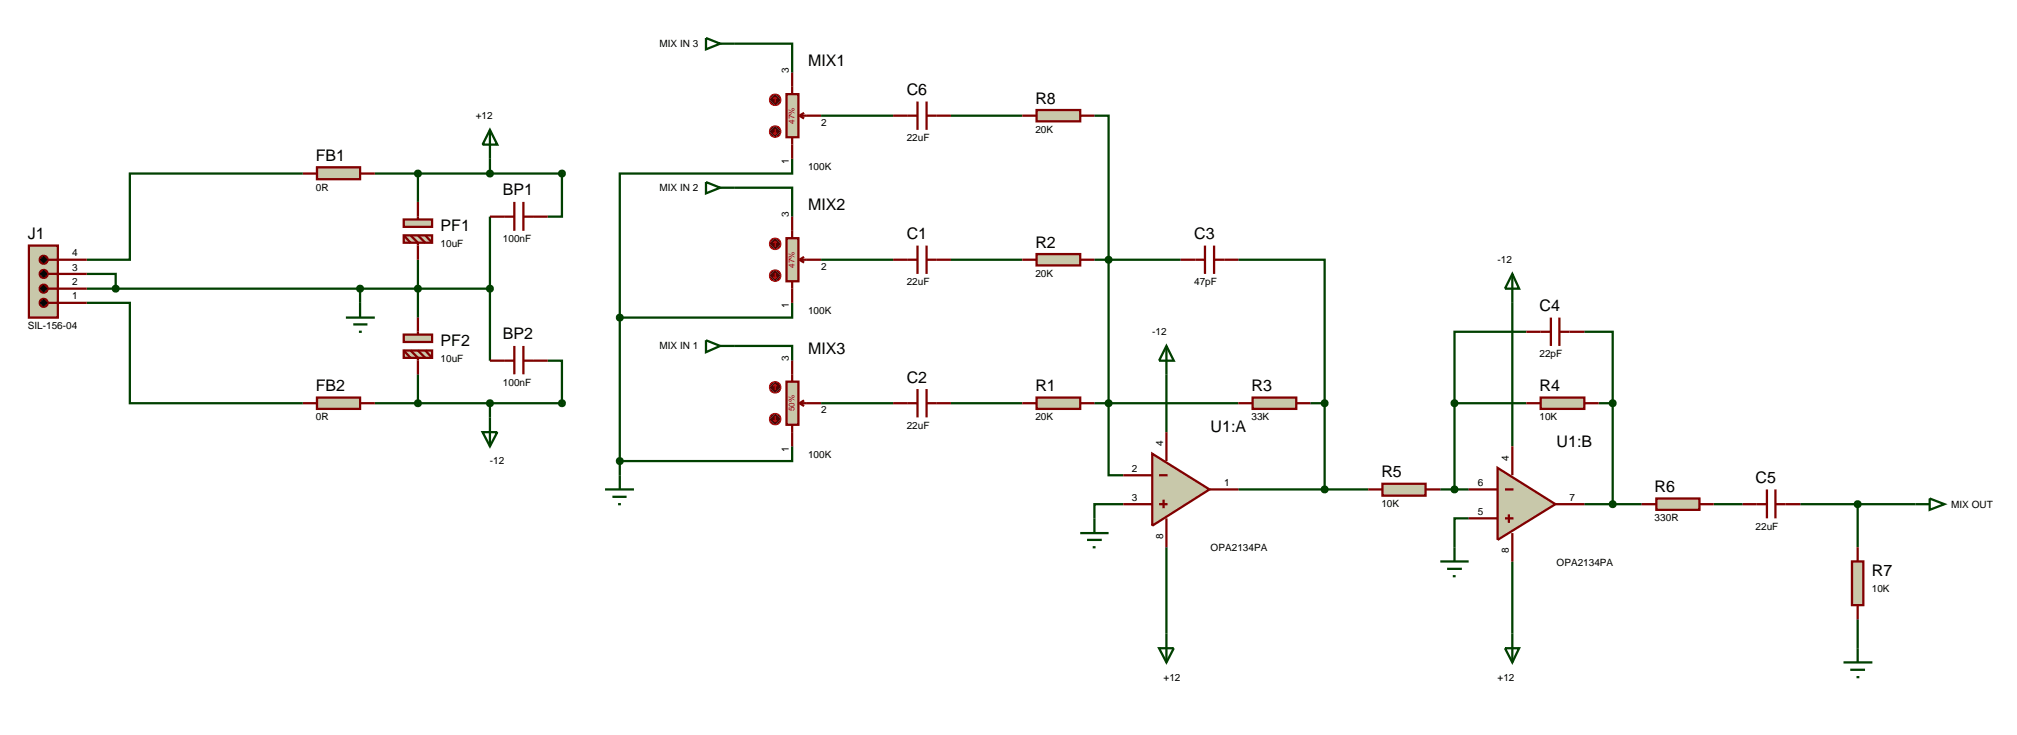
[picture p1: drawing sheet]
<svg xmlns="http://www.w3.org/2000/svg" width="356mm" height="130mm" viewBox="0 0 356 130" stroke-linecap="round" stroke-linejoin="round" font-family="sans-serif">
<g fill="none" stroke="#004000" stroke-width=".4">
<path d="M129.6 7.7h10.1v5.1M53.4 30.6h-30.5v15.2h-7.6M66.1 30.6h33v7.6h-2.5M73.7 30.6v5M86.4 22.9l1.3 2.6h-2.6zM86.4 22.9v7.7M86.4 38.2v25.4M129.6 33.1h10.1v5.1M139.7 28v2.6h-30.4v25.4M144.8 20.4h12.7M167.7 20.4h12.6M193 20.4h2.5v63.4h2.6"/>
<path d="M15.3 53.4h7.6v17.7h30.5M15.3 48.3h5.1v2.6M15.3 50.9h71.1M61 56h5.1M62.3 57.2h2.5M63.3 58.5h.5M63.5 50.9v5.1M73.7 45.8v10.2M109.3 56v27.8M139.7 53.4v2.6h-30.4M144.8 45.8h12.7M167.7 45.8h12.6"/>
<path d="M193 45.8h15.2M218.4 45.8h15.2v25.3M266.7 53.4v25.3M269.2 58.5h-12.7v12.6M279.4 58.5h5v12.6M73.7 66v5.1M85.1 76.2h2.6l-1.3 2.5zM86.4 71.1v7.6M96.6 63.6h2.5v7.5h-33M129.6 61h10.1v2.6M139.7 78.7v2.6h-30.4M144.8 71.1h12.7"/>
<path d="M167.7 71.1h12.6M193 71.1h25.4M205.7 66v10.2M231.1 71.1h2.5M233.6 71.1v15.2M256.5 71.1h12.7M256.5 71.1v15.2M281.9 71.1h2.5M284.4 71.1v17.8M198.1 88.9h-5.1v2.5M205.7 96.5v15.2M218.4 86.3h22.9"/>
<path d="M254 86.3h5M259 91.4h-2.5v5.1M266.7 99v12.7M279.4 88.9h10.1M302.2 88.9h5.1M317.5 88.9h20.3M327.6 88.9v7.6M327.6 109.2v5.1"/>
</g>
<path d="M55.9 29.5h7.6v2.1h-7.6z" fill="#c8c8aa" stroke="#800000" stroke-width=".4"/>
<path d="M53.4 30.6h2.5M63.5 30.6h2.6" fill="none" stroke="#800000" stroke-width=".4"/>
<path d="M55.9 70.1h7.6v2h-7.6z" fill="#c8c8aa" stroke="#800000" stroke-width=".4"/>
<path d="M53.4 71.1h2.5M63.5 71.1h2.6" fill="none" stroke="#800000" stroke-width=".4"/>
<path d="M5.1 43.3h5.1v12.7h-5.1z" fill="#c8c8aa" stroke="#800000" stroke-width=".4"/>
<path d="M8.4 53.4h6.9M8.4 50.9h6.9M8.4 48.3h6.9M8.4 45.8h6.9" fill="none" stroke="#800000" stroke-width=".4"/>
<g fill="#000" stroke="#800000" stroke-width=".4">
<path d="M7.2 50.4l.5-.2-.7 .7zM7.7 50.2a.68 .68 0 0 1 .7 .7zM8.4 50.9a.68 .68 0 0 1-.7 .7zM7 50.9l.7 .7a.68 .68 0 0 1-.7-.7z"/>
<path d="M7.2 47.8l.5-.2-.7 .7zM7.7 47.6a.68 .68 0 0 1 .7 .7zM8.4 48.3a.68 .68 0 0 1-.7 .7zM7 48.3l.7 .7a.68 .68 0 0 1-.7-.7z"/>
<path d="M7.2 45.3l.5-.2-.7 .7zM7.7 45.1a.68 .68 0 0 1 .7 .7zM7.7 46.5l.7-.7a.68 .68 0 0 1-.7 .7zM7 45.8l.7 .7a.68 .68 0 0 1-.7-.7z"/>
<path d="M7.2 52.9l.5-.2-.7 .7zM7.7 52.7a.68 .68 0 0 1 .7 .7zM7.7 54.1l.7-.7a.68 .68 0 0 1-.7 .7zM7 53.4l.7 .7a.68 .68 0 0 1-.7-.7z"/>
</g>
<path d="M7 50.9l.7-.7 .7 .7-.7 .7zM7 48.3l.7-.7 .7 .7-.7 .7zM7.7 45.1l.7 .7-.7 .7-.7-.7zM7 53.4l.7-.7 .7 .7-.7 .7z" fill="#000"/>
<path d="M20 50.6l.4-.2-.5 .5zM20.4 50.4l.3 .1 .2 .4zM20.9 50.9l-.1 .3-.4 .2zM19.9 50.9l.5 .5-.4-.2z" fill="#004000" stroke="#004000" stroke-width=".4"/>
<path d="M19.9 50.9l.5-.5 .5 .5-.5 .5z" fill="#004000"/>
<g fill="#c8c8aa" stroke="#800000" stroke-width=".4">
<path d="M71.2 38.7h5v1.3h-5z"/>
<path d="M71.2 41.5h5v1.3h-5z"/>
</g>
<path d="M73.7 35.6v3.1M71.2 41.5l1.2 1.3M72.4 41.5l1.3 1.3v3M73.7 41.5l1.3 1.3M75 41.5l1.2 1.3" fill="none" stroke="#800000" stroke-width=".4"/>
<path d="M73.3 30.3l.4-.2-.5 .5zM73.7 30.1l.3 .1 .2 .4zM73.7 31.1l.5-.5-.2 .4zM73.2 30.6l.5 .5-.4-.2z" fill="#004000" stroke="#004000" stroke-width=".4"/>
<path d="M73.2 30.6l.5-.5 .5 .5-.5 .5z" fill="#004000"/>
<path d="M73.3 50.6l.4-.2-.5 .5zM73.7 50.4l.3 .1 .2 .4zM73.7 51.4l.5-.5-.1 .3zM73.2 50.9l.5 .5-.4-.2z" fill="#004000" stroke="#004000" stroke-width=".4"/>
<path d="M73.2 50.9l.5-.5 .5 .5-.5 .5z" fill="#004000"/>
<g fill="#c8c8aa" stroke="#800000" stroke-width=".4">
<path d="M71.2 59h5v1.3h-5z"/>
<path d="M71.2 61.8h5v1.3h-5z"/>
</g>
<path d="M73.7 56v3M71.2 61.8l1.2 1.3M72.4 61.8l1.3 1.3v2.9M73.7 61.8l1.3 1.3M75 61.8l1.2 1.3" fill="none" stroke="#800000" stroke-width=".4"/>
<path d="M73.4 70.7l.3-.1-.5 .5zM73.7 70.6l.3 .1 .2 .4zM74.2 71.1l-.2 .4-.3 .1zM73.2 71.1l.5 .5-.4-.2z" fill="#004000" stroke="#004000" stroke-width=".4"/>
<path d="M73.7 70.6l.5 .5-.5 .5-.5-.5z" fill="#004000"/>
<path d="M86.4 38.2h4.3M90.7 35.6v5.1M92.3 35.6v5.1M92.3 38.2h4.3M86.4 63.6h4.3M90.7 61v5M92.3 61v5M92.3 63.6h4.3" fill="none" stroke="#800000" stroke-width=".4"/>
<path d="M86 50.6l.4-.2-.5 .5zM86.4 50.4l.3 .1 .2 .4zM86.4 51.4l.5-.5-.1 .3zM85.9 50.9l.5 .5-.4-.2z" fill="#004000" stroke="#004000" stroke-width=".4"/>
<path d="M85.9 50.9l.5-.5 .5 .5-.5 .5z" fill="#004000"/>
<path d="M86 30.3l.4-.2-.5 .5zM86.4 30.1l.3 .1 .2 .4zM86.4 31.1l.5-.5-.2 .4zM85.9 30.6l.5 .5-.4-.2z" fill="#004000" stroke="#004000" stroke-width=".4"/>
<path d="M85.9 30.6l.5-.5 .5 .5-.5 .5z" fill="#004000"/>
<path d="M98.7 30.3l.4-.2-.5 .5zM99.1 30.1l.3 .1 .2 .4zM99.1 31.1l.5-.5-.2 .4zM98.6 30.6l.5 .5-.3-.1z" fill="#004000" stroke="#004000" stroke-width=".4"/>
<path d="M98.6 30.6l.5-.5 .5 .5-.5 .5z" fill="#004000"/>
<path d="M86.1 70.7l.3-.1-.5 .5zM86.4 70.6l.3 .1 .2 .4zM86.9 71.1l-.2 .4-.3 .1zM85.9 71.1l.5 .5-.4-.2z" fill="#004000" stroke="#004000" stroke-width=".4"/>
<path d="M86.4 70.6l.5 .5-.5 .5-.5-.5z" fill="#004000"/>
<path d="M98.8 70.7l.3-.1-.5 .5zM99.1 70.6l.3 .1 .2 .4zM99.6 71.1l-.2 .4-.3 .1zM98.6 71.1l.5 .5-.4-.2z" fill="#004000" stroke="#004000" stroke-width=".4"/>
<path d="M99.1 70.6l.5 .5-.5 .5-.5-.5z" fill="#004000"/>
<path d="M63.1 50.6l.4-.2-.5 .5zM63.5 50.4l.3 .1 .2 .4zM64 50.9l-.1 .3-.4 .2zM63 50.9l.5 .5-.4-.2z" fill="#004000" stroke="#004000" stroke-width=".4"/>
<path d="M63 50.9l.5-.5 .5 .5-.5 .5z" fill="#004000"/>
<path d="M203.2 80l10.1 6.3-10.1 6.4z" fill="#c8c8aa" stroke="#800000" stroke-width=".4"/>
<path d="M205.7 76.2v5.1M198.1 83.8h5.1M198.1 88.9h5.1M204.4 83.8h1.5M204.4 88.9h1.5M205.2 88.1v1.5M205.7 91.4v5.1M213.3 86.3h5.1" fill="none" stroke="#800000" stroke-width=".4"/>
<path d="M264.1 82.5l10.2 6.4-10.2 6.3z" fill="#c8c8aa" stroke="#800000" stroke-width=".4"/>
<path d="M266.7 78.7v5.1M259 86.3h5.1M259 91.4h5.1M265.4 86.3h1.5M265.4 91.4h1.5M266.1 90.7v1.5M266.7 94v5M274.3 88.9h5.1" fill="none" stroke="#800000" stroke-width=".4"/>
<path d="M182.8 70.1h7.7v2h-7.7z" fill="#c8c8aa" stroke="#800000" stroke-width=".4"/>
<path d="M180.3 71.1h2.5M190.5 71.1h2.5" fill="none" stroke="#800000" stroke-width=".4"/>
<path d="M182.8 44.8h7.7v2h-7.7z" fill="#c8c8aa" stroke="#800000" stroke-width=".4"/>
<path d="M180.3 45.8h2.5M190.5 45.8h2.5" fill="none" stroke="#800000" stroke-width=".4"/>
<path d="M195.2 70.7l.3-.1-.5 .5zM195.5 70.6l.3 .1 .2 .4zM195.5 71.6l.5-.5-.1 .3zM195 71.1l.5 .5-.4-.2z" fill="#004000" stroke="#004000" stroke-width=".4"/>
<path d="M195.5 70.6l.5 .5-.5 .5-.5-.5z" fill="#004000"/>
<path d="M195.2 45.4l.3-.1-.5 .5zM195.5 45.3l.4 .2 .1 .3zM195.5 46.3l.5-.5-.2 .4zM195 45.8l.5 .5-.4-.2z" fill="#004000" stroke="#004000" stroke-width=".4"/>
<path d="M195.5 45.3l.5 .5-.5 .5-.5-.5z" fill="#004000"/>
<path d="M220.9 70.1h7.7v2h-7.7z" fill="#c8c8aa" stroke="#800000" stroke-width=".4"/>
<path d="M218.4 71.1h2.5M228.6 71.1h2.5" fill="none" stroke="#800000" stroke-width=".4"/>
<path d="M271.7 70.1h7.7v2h-7.7z" fill="#c8c8aa" stroke="#800000" stroke-width=".4"/>
<path d="M269.2 71.1h2.5M279.4 71.1h2.5" fill="none" stroke="#800000" stroke-width=".4"/>
<path d="M243.8 85.3h7.6v2.1h-7.6z" fill="#c8c8aa" stroke="#800000" stroke-width=".4"/>
<path d="M241.3 86.3h2.5M251.4 86.3h2.6" fill="none" stroke="#800000" stroke-width=".4"/>
<path d="M233.2 86l.4-.2-.5 .5zM233.6 85.8l.4 .2 .1 .3zM233.6 86.8l.5-.5-.2 .4zM233.1 86.3l.5 .5-.4-.2z" fill="#004000" stroke="#004000" stroke-width=".4"/>
<path d="M233.6 85.8l.5 .5-.5 .5-.5-.5z" fill="#004000"/>
<path d="M256.1 86l.4-.2-.5 .5zM256.5 85.8l.4 .2 .1 .3zM256.5 86.8l.5-.5-.2 .4zM256 86.3l.5 .5-.3-.1z" fill="#004000" stroke="#004000" stroke-width=".4"/>
<path d="M256 86.3l.5-.5 .5 .5-.5 .5z" fill="#004000"/>
<path d="M190.5 94h5M191.7 95.2h2.6M192.7 96.5h.5M193 91.4v2.6M254 99h5M256.5 96.5v2.5M255.2 100.3h2.6M256.2 101.6h.5" fill="none" stroke="#004000" stroke-width=".4"/>
<path d="M292.1 87.9h7.6v2h-7.6z" fill="#c8c8aa" stroke="#800000" stroke-width=".4"/>
<path d="M289.5 88.9h2.6M299.7 88.9h2.5" fill="none" stroke="#800000" stroke-width=".4"/>
<path d="M138.7 42h2.1v7.6h-2.1z" fill="#c8c8aa" stroke="#800000" stroke-width=".4"/>
<path d="M139.7 38.2v3.8M139.7 49.6v3.8M141 45.8l.8 .5M141 45.8h3.8M141.8 45.3l-.8 .5" fill="none" stroke="#800000" stroke-width=".4"/>
<path d="M136 42.3l.7-.3-1 1zM136.7 42a.94 .94 0 0 1 1 1zM136.7 44l1-1a.94 .94 0 0 1-1 1zM135.7 43l1 1a.94 .94 0 0 1-1-1z" fill="#400000" stroke="#f00" stroke-width=".2"/>
<path d="M136.7 42l1 1-1 1-1-1z" fill="#400000"/>
<path d="M136.7 42.5l-.3 .3M136.7 42.5l.3 .3M136.7 42.5v1" fill="none" stroke="#f00" stroke-width=".2"/>
<path d="M136 47.9l.7-.3-1 1zM136.7 47.6a.94 .94 0 0 1 1 1zM136.7 49.6l1-1a.94 .94 0 0 1-1 1zM135.7 48.6l1 1a.94 .94 0 0 1-1-1z" fill="#400000" stroke="#f00" stroke-width=".2"/>
<path d="M135.7 48.6l1-1 1 1-1 1z" fill="#400000"/>
<path d="M136.4 48.8l.3 .3M136.7 48.1v1M137 48.8l-.3 .3" fill="none" stroke="#f00" stroke-width=".2"/>
<path d="M138.7 67.3h2.1v7.6h-2.1z" fill="#c8c8aa" stroke="#800000" stroke-width=".4"/>
<path d="M139.7 63.6v3.7M139.7 74.9v3.8M141 71.1l.8 .5M141 71.1h3.8M141.8 70.6l-.8 .5" fill="none" stroke="#800000" stroke-width=".4"/>
<path d="M136 67.6l.7-.3-1 1zM136.7 67.3a.94 .94 0 0 1 1 1zM137.7 68.3a.94 .94 0 0 1-1 1zM135.7 68.3l1 1a.94 .94 0 0 1-1-1z" fill="#400000" stroke="#f00" stroke-width=".2"/>
<path d="M135.7 68.3l1-1 1 1-1 1z" fill="#400000"/>
<path d="M136.7 67.8l-.3 .3M136.7 67.8l.3 .3M136.7 67.8v1" fill="none" stroke="#f00" stroke-width=".2"/>
<path d="M136 73.2l.7-.3-1 1zM136.7 72.9a.94 .94 0 0 1 1 1zM137.7 73.9a.94 .94 0 0 1-1 1zM135.7 73.9l1 1a.94 .94 0 0 1-1-1z" fill="#400000" stroke="#f00" stroke-width=".2"/>
<path d="M135.7 73.9l1-1 1 1-1 1z" fill="#400000"/>
<path d="M136.4 74.1l.3 .3M136.7 73.4v1M137 74.1l-.3 .3" fill="none" stroke="#f00" stroke-width=".2"/>
<g fill="none" stroke="#004000" stroke-width=".4">
<path d="M124.5 32.1l2.5 1-2.5 1zM127 33.1h2.6M124.5 60l2.5 1-2.5 1.1zM127 61h2.6M205.7 61l1.3 2.6h-2.6zM205.7 61v5M106.7 86.3h5.1M108 87.6h2.5M109 88.9h.5M109.3 83.8v2.5M337.8 88.9h2.5M340.3 87.9l2.6 1-2.6 1z"/>
<path d="M204.4 114.3h2.6l-1.3 2.5zM205.7 111.7v5.1"/>
</g>
<path d="M157.5 45.8h4.3M161.8 43.3v5M163.4 43.3v5M163.4 45.8h4.3M208.2 45.8h4.3M212.5 43.3v5M214.1 45.8h4.3M214.1 43.3v5M157.5 71.1h4.3M161.8 68.6v5M163.4 68.6v5M163.4 71.1h4.3" fill="none" stroke="#800000" stroke-width=".4"/>
<path d="M233.3 70.7l.3-.1-.5 .5zM233.6 70.6l.3 .1 .2 .4zM233.6 71.6l.5-.5-.1 .3zM233.1 71.1l.5 .5-.4-.2z" fill="#004000" stroke="#004000" stroke-width=".4"/>
<path d="M233.6 70.6l.5 .5-.5 .5-.5-.5z" fill="#004000"/>
<path d="M269.2 58.5h4.3M273.5 56v5M275 56v5M275 58.5h4.4" fill="none" stroke="#800000" stroke-width=".4"/>
<path d="M256.1 70.8l.4-.2-.5 .5zM256.5 70.6l.3 .1 .2 .4zM257 71.1l-.1 .3-.4 .2zM256 71.1l.5 .5-.4-.2z" fill="#004000" stroke="#004000" stroke-width=".4"/>
<path d="M256 71.1l.5-.5 .5 .5-.5 .5z" fill="#004000"/>
<path d="M307.3 88.9h4.3M311.6 86.3v5.1M313.1 86.3v5.1M313.1 88.9h4.4" fill="none" stroke="#800000" stroke-width=".4"/>
<path d="M326.6 99h2v7.7h-2z" fill="#c8c8aa" stroke="#800000" stroke-width=".4"/>
<path d="M327.6 96.5v2.5M327.6 106.7v2.5" fill="none" stroke="#800000" stroke-width=".4"/>
<path d="M325.1 116.8h5.1M326.3 118.1h2.6M327.4 119.4h.5M327.6 114.3v2.5" fill="none" stroke="#004000" stroke-width=".4"/>
<path d="M327.2 88.6l.4-.2-.5 .5zM327.6 88.4l.4 .2 .1 .3zM328.1 88.9l-.1 .3-.4 .2zM327.1 88.9l.5 .5-.4-.2z" fill="#004000" stroke="#004000" stroke-width=".4"/>
<path d="M327.6 88.4l.5 .5-.5 .5-.5-.5z" fill="#004000"/>
<path d="M284.1 70.7l.3-.1-.5 .5zM284.4 70.6l.3 .1 .2 .4zM284.4 71.6l.5-.5-.1 .3zM283.9 71.1l.5 .5-.4-.2z" fill="#004000" stroke="#004000" stroke-width=".4"/>
<path d="M284.4 70.6l.5 .5-.5 .5-.5-.5z" fill="#004000"/>
<path d="M284 88.6l.4-.2-.5 .5zM284.4 88.4l.3 .1 .2 .4zM284.4 89.4l.5-.5-.2 .4zM283.9 88.9l.5 .5-.4-.2z" fill="#004000" stroke="#004000" stroke-width=".4"/>
<path d="M284.4 88.4l.5 .5-.5 .5-.5-.5z" fill="#004000"/>
<path d="M108.9 81l.4-.2-.5 .5zM109.3 80.8l.4 .2 .1 .3zM109.8 81.3l-.2 .4-.3 .1zM108.8 81.3l.5 .5-.3-.1z" fill="#004000" stroke="#004000" stroke-width=".4"/>
<path d="M108.8 81.3l.5-.5 .5 .5-.5 .5z" fill="#004000"/>
<path d="M108.9 55.7l.4-.2-.5 .5zM109.3 55.5l.3 .1 .2 .4zM109.8 56l-.2 .4-.3 .1zM108.8 56l.5 .5-.3-.1z" fill="#004000" stroke="#004000" stroke-width=".4"/>
<path d="M108.8 56l.5-.5 .5 .5-.5 .5z" fill="#004000"/>
<path d="M182.8 19.4h7.7v2h-7.7z" fill="#c8c8aa" stroke="#800000" stroke-width=".4"/>
<path d="M180.3 20.4h2.5M190.5 20.4h2.5" fill="none" stroke="#800000" stroke-width=".4"/>
<path d="M138.7 16.6h2.1v7.6h-2.1z" fill="#c8c8aa" stroke="#800000" stroke-width=".4"/>
<path d="M139.7 12.8v3.8M141.8 19.9l-.8 .5M139.7 24.2v3.8M141 20.4l.8 .5M141 20.4h3.8" fill="none" stroke="#800000" stroke-width=".4"/>
<path d="M136 16.9l.7-.3-1 1zM136.7 16.6a.94 .94 0 0 1 1 1zM136.7 18.6l1-1a.94 .94 0 0 1-1 1zM135.7 17.6l1 1a.94 .94 0 0 1-1-1z" fill="#400000" stroke="#f00" stroke-width=".2"/>
<path d="M135.7 17.6l1-1 1 1-1 1z" fill="#400000"/>
<path d="M136.7 17.1l-.3 .3M136.7 17.1l.3 .3M136.7 17.1v1" fill="none" stroke="#f00" stroke-width=".2"/>
<path d="M136 22.5l.7-.3-1 1zM136.7 22.2a.94 .94 0 0 1 1 1zM136.7 24.2l1-1a.94 .94 0 0 1-1 1zM135.7 23.2l1 1a.94 .94 0 0 1-1-1z" fill="#400000" stroke="#f00" stroke-width=".2"/>
<path d="M136.7 22.2l1 1-1 1-1-1z" fill="#400000"/>
<path d="M136.4 23.4l.3 .3M136.7 22.7v1M137 23.4l-.3 .3" fill="none" stroke="#f00" stroke-width=".2"/>
<path d="M124.5 6.7l2.5 1-2.5 1zM127 7.7h2.6M266.7 48.3l1.2 2.6h-2.5zM266.7 48.3v5.1M265.4 114.3h2.5l-1.2 2.5zM266.7 111.7v5.1" fill="none" stroke="#004000" stroke-width=".4"/>
<path d="M161.8 17.9v5M163.4 17.9v5M157.5 20.4h4.3M163.4 20.4h4.3" fill="none" stroke="#800000" stroke-width=".4"/>
<g font-size="2.8">
<text x="142.5" y="11.7">MIX1</text>
<text x="159.9" y="16.8">C6</text>
<text x="182.6" y="18.3">R8</text>
<text x="55.7" y="28.4">FB1</text>
<text x="88.7" y="34.5">BP1</text>
<text x="77.7" y="40.8">PF1</text>
<text x="142.5" y="37.1">MIX2</text>
<text x="4.9" y="42.2">J1</text>
<text x="159.9" y="42.2">C1</text>
<text x="182.6" y="43.7">R2</text>
<text x="210.6" y="42.2">C3</text>
<text x="88.7" y="59.9">BP2</text>
<text x="271.5" y="54.9">C4</text>
<text x="77.7" y="61.1">PF2</text>
<text x="142.5" y="62.5">MIX3</text>
<text x="55.7" y="69">FB2</text>
<text x="159.9" y="67.5">C2</text>
<text x="182.6" y="69">R1</text>
<text x="220.7" y="69">R3</text>
<text x="271.5" y="69">R4</text>
<text x="213.5" y="76.3">U1:A</text>
<text x="274.5" y="78.9">U1:B</text>
<text x="243.6" y="84.2">R5</text>
<text x="291.8" y="86.8">R6</text>
<text x="309.6" y="85.2">C5</text>
<text x="330.1" y="101.6">R7</text>
</g>
<g font-size="1.8">
<text x="116.3" y="8.3">MIX IN 3</text>
<text x="139.1" y="12.8" transform="rotate(-90 139.1 12.8)">3</text>
<text x="83.9" y="21">+12</text>
<text x="144.8" y="22.2">2</text>
<text x="182.6" y="23.4">20K</text>
<text x="139.1" y="29" transform="rotate(-90 139.1 29)">1</text>
<text x="142.5" y="30">100K</text>
<text x="159.9" y="24.9">22uF</text>
<text x="55.7" y="33.6">0R</text>
<text x="116.3" y="33.7">MIX IN 2</text>
<text x="139.1" y="38.2" transform="rotate(-90 139.1 38.2)">3</text>
<text x="12.7" y="47.7">3</text>
<text x="12.7" y="45.2">4</text>
<text x="77.7" y="43.6">10uF</text>
<text x="88.7" y="42.7">100nF</text>
<text x="144.8" y="47.6">2</text>
<text x="264.1" y="46.4">-12</text>
<text x="12.7" y="52.8">1</text>
<text x="12.7" y="50.3">2</text>
<text x="159.9" y="50.3">22uF</text>
<text x="182.6" y="48.8">20K</text>
<text x="210.6" y="50.3">47pF</text>
<text x="4.9" y="58">SIL-156-04</text>
<text x="139.1" y="54.4" transform="rotate(-90 139.1 54.4)">1</text>
<text x="142.5" y="55.4">100K</text>
<text x="203.2" y="59.1">-12</text>
<text x="77.7" y="63.9">10uF</text>
<text x="116.3" y="61.6">MIX IN 1</text>
<text x="139.1" y="63.6" transform="rotate(-90 139.1 63.6)">3</text>
<text x="271.5" y="63">22pF</text>
<text x="88.7" y="68">100nF</text>
<text x="55.7" y="74.1">0R</text>
<text x="144.8" y="72.9">2</text>
<text x="159.9" y="75.6">22uF</text>
<text x="182.6" y="74.1">20K</text>
<text x="220.7" y="74.1">33K</text>
<text x="271.5" y="74.1">10K</text>
<text x="86.4" y="81.9">-12</text>
<text x="139.1" y="79.7" transform="rotate(-90 139.1 79.7)">1</text>
<text x="142.5" y="80.7">100K</text>
<text x="199.6" y="83.2">2</text>
<text x="205.1" y="78.7" transform="rotate(-90 205.1 78.7)">4</text>
<text x="266.1" y="81.3" transform="rotate(-90 266.1 81.3)">4</text>
<text x="199.6" y="88.3">3</text>
<text x="215.9" y="85.7">1</text>
<text x="243.6" y="89.4">10K</text>
<text x="260.6" y="85.7">6</text>
<text x="276.8" y="88.3">7</text>
<text x="344.1" y="89.5">MIX OUT</text>
<text x="205.1" y="95" transform="rotate(-90 205.1 95)">8</text>
<text x="260.6" y="90.8">5</text>
<text x="291.8" y="91.9">330R</text>
<text x="309.6" y="93.4">22uF</text>
<text x="213.5" y="97.2">OPA2134PA</text>
<text x="266.1" y="97.5" transform="rotate(-90 266.1 97.5)">8</text>
<text x="274.5" y="99.8">OPA2134PA</text>
<text x="330.1" y="104.4">10K</text>
<text x="205.2" y="120">+12</text>
<text x="264.1" y="120">+12</text>
</g>
<g font-size="1.4" fill="#c00000">
<text x="140.1" y="21.8" transform="rotate(-90 140.1 21.8)">47%</text>
<text x="140.1" y="47.2" transform="rotate(-90 140.1 47.2)">47%</text>
<text x="140.1" y="72.5" transform="rotate(-90 140.1 72.5)">50%</text>
</g>
</svg>
